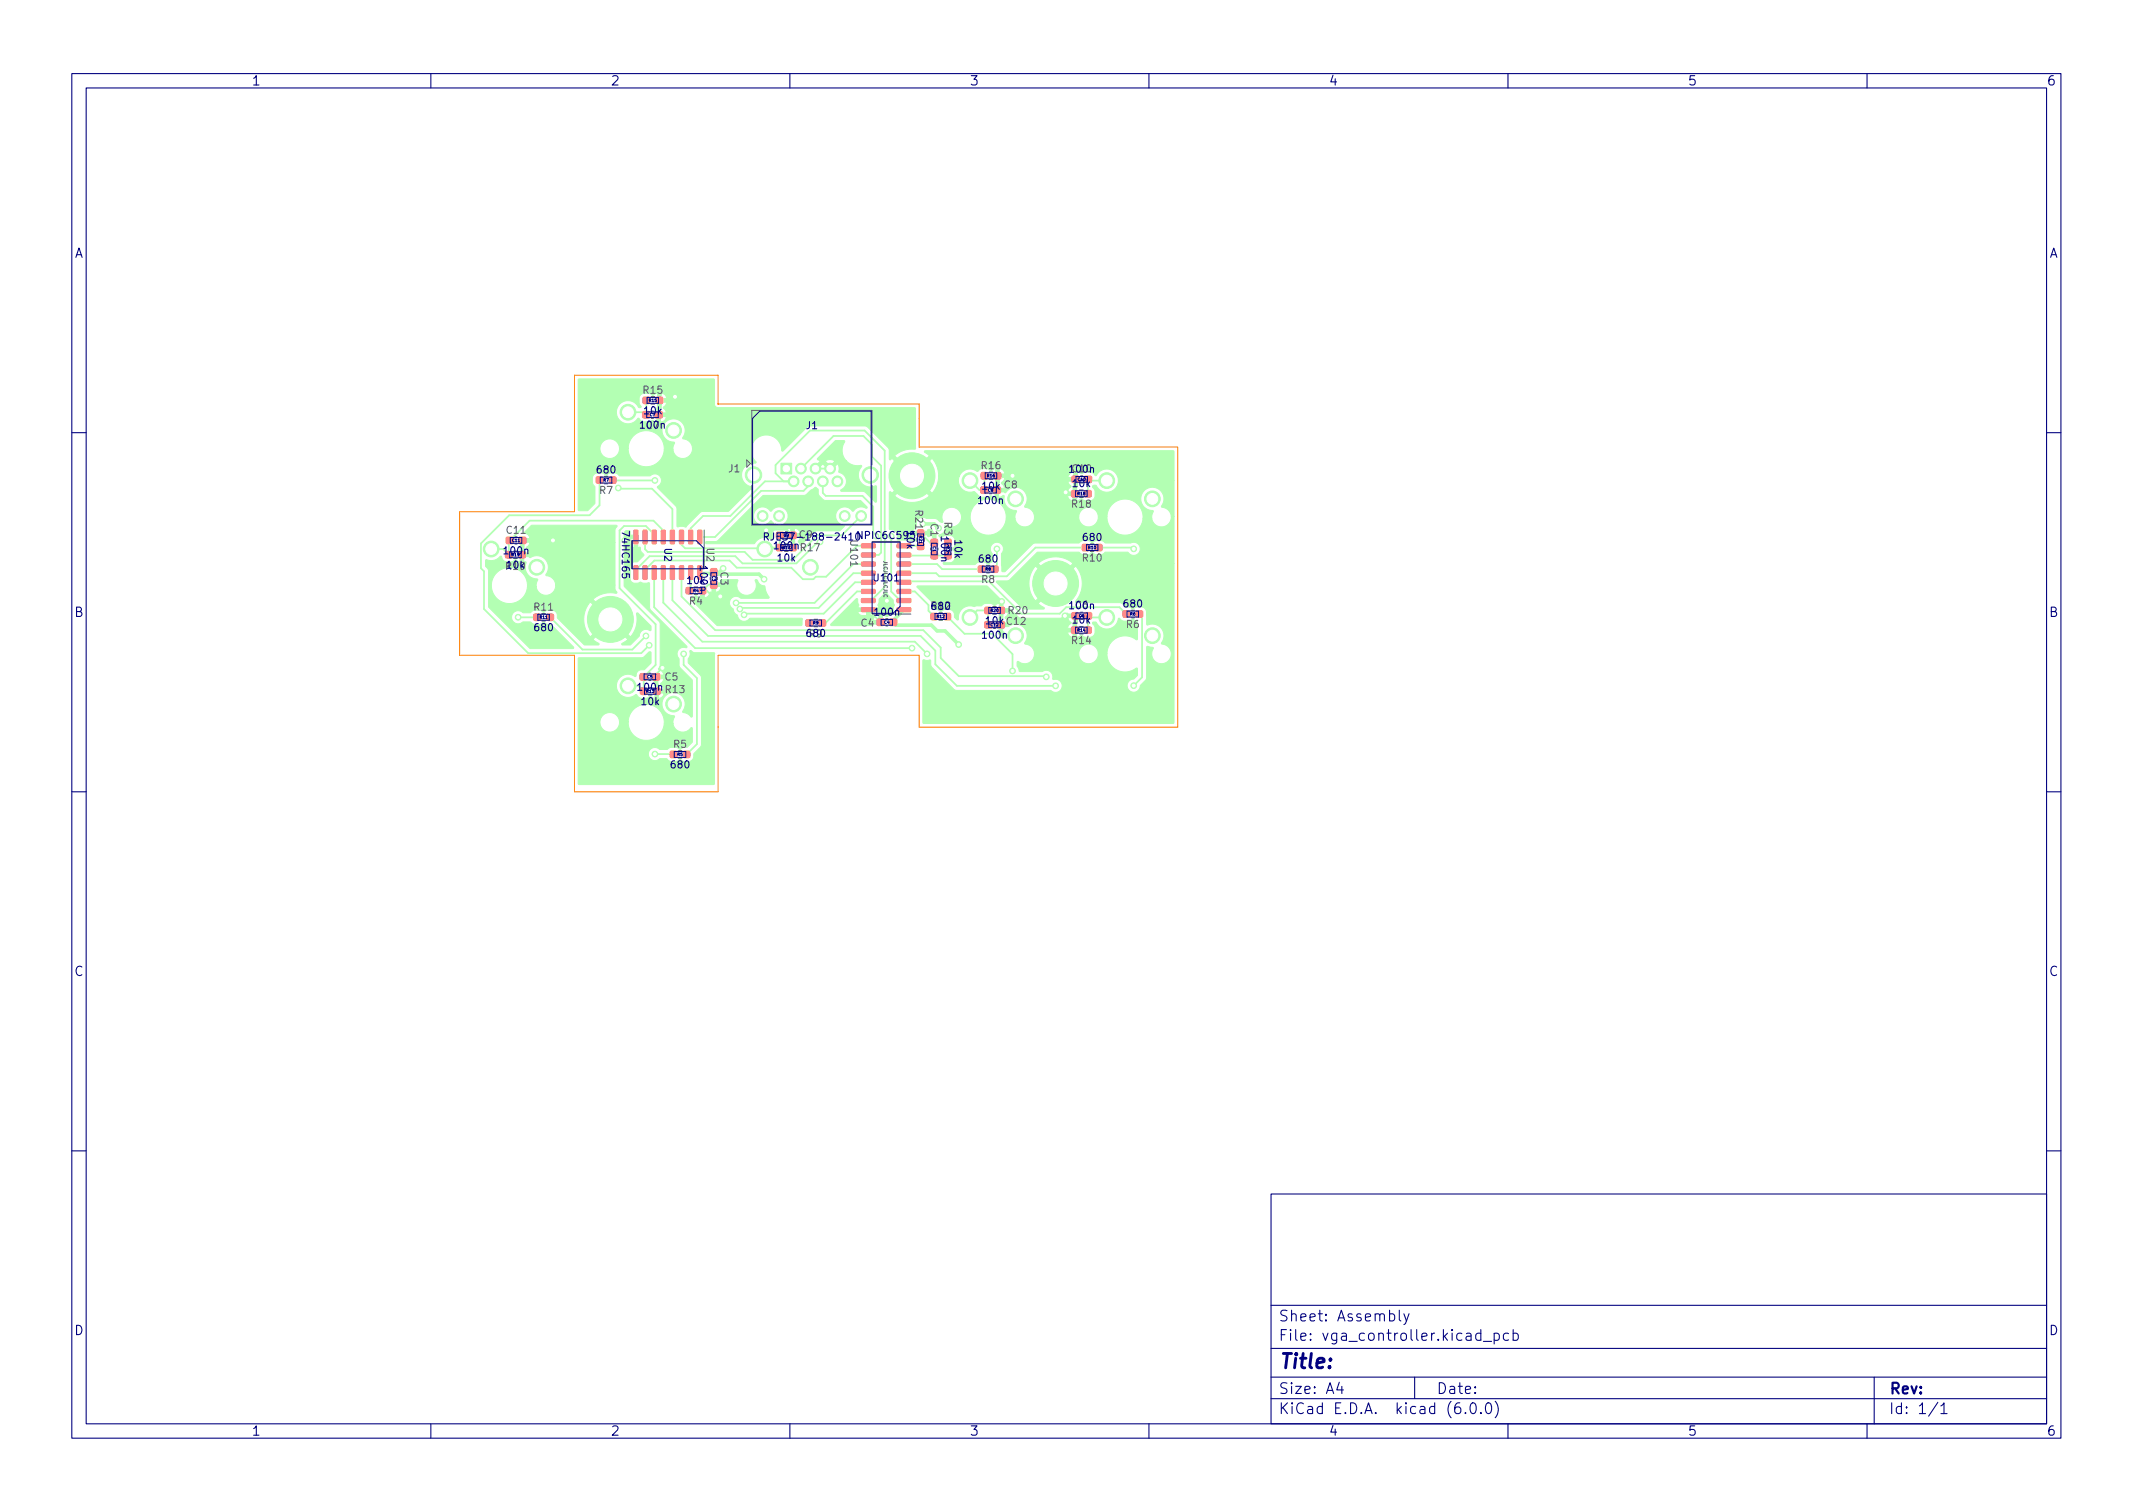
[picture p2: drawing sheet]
<svg xmlns="http://www.w3.org/2000/svg" width="297mm" height="210mm" viewBox="0 0 297 210" stroke-linecap="round" stroke-linejoin="round" font-family="sans-serif">
<g fill="#b3ffb3" stroke="#b3ffb3" stroke-width=".14">
<path d="M124.9 84.6h1.9v.5l-.1 .1h-1.7l-.1-.2z"/>
<path d="M124.9 83.4l1.9-.1v.5l-.1 .1h-1.7l-.1-.1z"/>
<path d="M124.9 82.1h1.9v.5l-.1 .1-1.7-.1-.1-.1z"/>
<path d="M124.9 80.8h1.9v.5l-.1 .1h-1.7l-.1-.2z"/>
<path d="M124.9 79.6l1.9-.1v.5l-.1 .1h-1.7l-.1-.1z"/>
<path d="M124.9 78.3h1.9v.5h-.1h-1.7l-.1-.1z"/>
<path d="M124.9 77h1.9v.5l-.1 .1h-1.7l-.1-.2z"/>
<path d="M124.9 75.7h1.9v.5l-.1 .1h-1.7l-.1-.1z"/>
<path d="M120 75.7h1.8l.1 .5-.1 .1h-1.8v-.1z"/>
<path d="M120 77h1.8l.1 .5-.1 .1h-1.8v-.2z"/>
<path d="M120 78.3h1.8l.1 .5h-.1h-1.8v-.1z"/>
<path d="M120 79.6l1.8-.1 .1 .5-.1 .1h-1.8v-.1z"/>
<path d="M120 80.8h1.8l.1 .5-.1 .1h-1.8v-.2z"/>
<path d="M120 82.1h1.8l.1 .5-.1 .1-1.8-.1v-.1z"/>
<path d="M120 83.4l1.8-.1 .1 .5-.1 .1h-1.8v-.1z"/>
<path d="M120 84.6h1.8l.1 .5-.1 .1h-1.8v-.2z"/>
<path d="M127.8 73.8h.8v.9h-.8z"/>
<path d="M127.8 75.6h.8v.9h-.8z"/>
<path d="M137.2 84.6h.8v.8h-.8z"/>
<path d="M139 84.6h.8v.8h-.8z"/>
<path d="M70.4 76.8h.9v.9h-.9z"/>
<path d="M72.3 76.8h.8v.9h-.8z"/>
<path d="M152.6 75.8h.8v.9h-.8z"/>
<path d="M150.8 75.8h.8v.9h-.8z"/>
<path d="M99 79.2h.8v1h-.8z"/>
<path d="M99 80.9h.8v1h-.8z"/>
<path d="M129.7 76.8h.8v1h-.8z"/>
<path d="M129.7 75.1h.8v1h-.8z"/>
<path d="M151 85.3h1v.9h-1z"/>
<path d="M149.3 85.3h.9v.9h-.9z"/>
<path d="M136.6 67.8h1v.9h-1z"/>
<path d="M138.3 67.8h1v.9h-1z"/>
<path d="M151.1 68.3h.8v.9h-.8z"/>
<path d="M149.3 68.3h.8v.9h-.8z"/>
<path d="M89.6 55.3h.8v.9h-.8z"/>
<path d="M91.4 55.3h.8v.9h-.8z"/>
<path d="M131.5 85.4h.8v.9h-.8z"/>
<path d="M129.7 85.4h.8v.9h-.8z"/>
<path d="M84.9 66.4h.8v.9h-.8z"/>
<path d="M83.1 66.4h.8v.9h-.8z"/>
<path d="M138.1 78.8h.8v.9h-.8z"/>
<path d="M136.3 78.8h.8v.9h-.8z"/>
<path d="M108.8 64.5h1.5v1.5h-1.5z"/>
<path d="M136.7 65.8h.8v.9h-.8z"/>
<path d="M138.5 65.8h.8v.9h-.8z"/>
<path d="M97.4 81.8h.8v.9h-.8z"/>
<path d="M95.6 81.8h.8v.9h-.8z"/>
<path d="M151 66.3h1v.9h-1z"/>
<path d="M149.3 66.3h.9v.9h-.9z"/>
<path d="M97.2 73.8h.4l.1 .1v1.7v.1h-.5z"/>
<path d="M95.9 73.8h.4l.2 .1v1.7l-.1 .1h-.5z"/>
<path d="M94.7 73.8h.4l.1 .1v1.7l-.1 .1h-.5z"/>
<path d="M93.4 73.8h.4l.1 .1v1.7l-.1 .1h-.5z"/>
<path d="M92.1 73.8h.4l.2 .1v1.7l-.1 .1h-.5z"/>
<path d="M90.8 73.8h.4l.2 .1v1.7l-.1 .1h-.5z"/>
<path d="M89.6 73.8h.4l.1 .1v1.7l-.1 .1h-.5z"/>
<path d="M88.3 73.8h.4l.1 .1 .1 1.7-.1 .1h-.5z"/>
<path d="M88.3 78.8l.4-.1 .1 .1 .1 1.7-.1 .2-.5-.1z"/>
<path d="M89.6 78.8l.4-.1 .1 .1v1.7l-.1 .2-.5-.1z"/>
<path d="M90.8 78.8l.4-.1 .2 .1v1.7l-.1 .2-.5-.1z"/>
<path d="M92.1 78.8l.4-.1 .2 .1v1.7l-.1 .2-.5-.1z"/>
<path d="M93.4 78.8l.4-.1 .1 .1v1.7l-.1 .2-.5-.1z"/>
<path d="M94.7 78.8l.4-.1 .1 .1v1.7l-.1 .2-.5-.1z"/>
<path d="M95.9 78.8l.4-.1 .2 .1v1.7l-.1 .2-.5-.1z"/>
<path d="M114.1 86.3h.8v.9h-.8z"/>
<path d="M112.3 86.3h.8v.9h-.8z"/>
<path d="M70.5 74.8h1v.9h-1z"/>
<path d="M72.3 74.8h.9v.9h-.9z"/>
<path d="M74.4 85.5h.8v.9h-.8z"/>
<path d="M76.2 85.5h.8v.9h-.8z"/>
<path d="M89.5 57.3h1v.9h-1z"/>
<path d="M91.3 57.3h.9v.9h-.9z"/>
<path d="M123.9 86.2h.9v.9h-.9z"/>
<path d="M122.2 86.2h.9v.9h-.9z"/>
<path d="M151.1 87.3h.8v.9h-.8z"/>
<path d="M149.3 87.3h.8v.9h-.8z"/>
<path d="M89.2 93.8h.9v.9h-.9z"/>
<path d="M90.9 93.8h.9v.9h-.9z"/>
<path d="M158.2 85.1h.9v.8h-.9z"/>
<path d="M156.4 85.1h.9v.8h-.9z"/>
<path d="M93.4 104.6h.8v.9h-.8z"/>
<path d="M95.2 104.6h.8v.9h-.8z"/>
<path d="M87.1 73.9h.6l.1 .6 1 .1v1.6h-.5v-1.2h-.5v.9l.2 .2 .3 .1h.8l.2 .6 .4 .4-.9 1-.7 .1-.3 .3v2.2l.2 .3 .3 .1h.5l.4-.2 .4 .2h.8l.1 3.4v.3l5.2 5.1-.1 .2-.3-.1a.94 .94 0 0 0-.9 .6 .94 .94 0 0 0 .2 1.1l.1 1.1 1.7 1.8v1.3h-3.9l-.2-.4-.3-.4 .3-.4 .1-.3h-.8v.7l.1 .1v.7h4.7v3.8h-.2l-.5-.4-.4-.2a.16 .16 0 0 1-.2 0 .16 .16 0 0 1 0-.2 1.61 1.61 0 0 0 0-1.9 1.61 1.61 0 0 0-1.9-.6h-1.5l.1 .7a.75 .75 0 0 0 .7-.7h.7a1.65 1.65 0 0 0-1 1.9 1.65 1.65 0 0 0 1.7 1.3l-.2 1h-1.2v-.3a2.51 2.51 0 0 0-2.6-2.3 2.51 2.51 0 0 0-2.4 2.4h-1.2v-.1a1.36 1.36 0 0 0-2.2-.8 1.36 1.36 0 0 0 .3 2.3 1.36 1.36 0 0 0 1.9-1.4h1.2v.2a2.51 2.51 0 0 0 2.5 2.4 2.51 2.51 0 0 0 2.5-2.4l1.2 .1a1.35 1.35 0 0 0 1.1 1.1h.6l.4-.2 .4-.4 .2 .1v1.9l-.7 .7-.5 .1-.5 .3-.6-.3h-.7l-.5 .3h-1l-.4-.3a.92 .92 0 0 0-1.2 1.2 .92 .92 0 0 0 1.6 .3h1l.3 .4h.3h.7l.5-.3 .5 .3h.8l.5-.2 .1-.4v-.5l.9-.9 .2-.2v-9.5l-.1-.3-1.7-1.7-.1-.6 .3-.5-.1-.5a.19 .19 0 0 1 .2-.1 .19 .19 0 0 1 .2 .1l.3 .2h2.7l.1 .1-.1 18.2h-18.9v-17.5l.1-.1h8.8l.3-.1 .7-.7h.2l.1 1.5-1 .9-.5 .1a.87 .87 0 0 0-.7 .9l-.3-.1a1.63 1.63 0 0 0-2.3 1.7 1.63 1.63 0 0 0 2.7 .9l.3 .4 .3 .1h.8l.6-.3 .3 .3h.3l-.1-3.1 1.3-.1a.87 .87 0 0 0-.7-.8l.2-.6v-5.9l-5-5.1v-7.4z"/>
<path d="M80.6 52.8h18.9v2.7h-6.7a.73 .73 0 0 0-.7-.7v.7h7.4v.5h-7.4v.7h-.5v-1.9h-.3a.39 .39 0 0 1-.7 0h-1a.74 .74 0 0 0-.6 .7v.6l.3 .5-.1 .1-.2 .1a1.67 1.67 0 0 0-1.7-1 1.67 1.67 0 0 0-1.4 1.3 1.65 1.65 0 0 0 1 1.8 1.65 1.65 0 0 0 2-.7l.3 .4 .3 .1h1l.4-.2 .6 .2v-1.9l.1-.1h.5l-.1 .1v.7h.8l-.1-.3-.3-.4 .3-.4 .1-.4h6.7l.1 .5 .3 .3h27.5l.1 .1v1.1h-35.5v.7a.73 .73 0 0 0 .8-.7h34.7v4.4l-.1 .2a3.6 3.6 0 0 0-2.8 .9l2.4 2.4 2.4-2.4-.7-.5v-.2h.1h34.7v4.1h-7.8v-.2a1.65 1.65 0 0 0-1.4-1.4 1.65 1.65 0 0 0-1.7 .9l-.3-.3-.4-.1h-.9l-.4 .2-.6-.2v.7h-.5v-.7l-.5 .2h-9.1a.74 .74 0 0 0-.7-.7v.7h9.8l-.3 .5h1.3h-10.8l-.1 .7h-.4v-1.9h-.3a.39 .39 0 0 1-.7 0h-1l-.5 .3h-.2a1.62 1.62 0 0 0-2.4 .7h-2.9l-.2-1.2-.3-.7-.4-.6-2.4 2.4 2.4 2.5 .4-.6 .3-.7 .2-1.1h2.9a1.67 1.67 0 0 0 .3 1.8 1.67 1.67 0 0 0 1.8 .4l.6 .5h-6.9l-2.4-2.4-2.4 2.4a3.7 3.7 0 0 0 4.8 0h6.9l.3 .2h.8l.6-.2 .5 .2 .1-1.9 .1-.1h.4v.1v.7h.8l-.1-.3-.4-.4 .4-.4 .1-.4h10.1v1.2h-.5v-.7h-.8l.1 .3 .4 .4-.4 .4-.1 .4h.7l.1-.7 .5-.1-.1 .1v1.9h-.5v-.7h-.7a.74 .74 0 0 0 .7 .7h.9a.37 .37 0 0 1 .3-.3 .37 .37 0 0 1 .3 .3h1l.4-.2 .2-.4v-.6l-.3-.6a.2 .2 0 0 1-.1-.2 .2 .2 0 0 1 .2-.1h.3a1.62 1.62 0 0 0 1.9 .9 1.62 1.62 0 0 0 1.2-1.6h7.8v5h-.4a1.37 1.37 0 0 0-1.1-1.2 .16 .16 0 0 1-.2-.1 .16 .16 0 0 1 0-.2 1.62 1.62 0 0 0-.7-2.4 1.62 1.62 0 0 0-2.2 1.2 1.62 1.62 0 0 0 1.6 1.9l.1 .1-.2 .4v.6h-1.2a2.51 2.51 0 0 0-2.4-2.7 2.51 2.51 0 0 0-2.6 2.4h-1.3a1.37 1.37 0 0 0-1.1-1.2h-.6l-.4 .2-.4 .5-.2 .5h-6.1a1.37 1.37 0 0 0-1.2-1.2 .16 .16 0 0 1-.2-.1 .16 .16 0 0 1 0-.2 1.62 1.62 0 0 0-.4-2.3 1.62 1.62 0 0 0-2.3 .5l-.2-.1h-.7v.7l.5-.1a.14 .14 0 0 1 .2-.1 .14 .14 0 0 1 0 .2 1.73 1.73 0 0 0 1.8 1.9l-.3 1.1h-1.2v-.4a2.51 2.51 0 0 0-3.8-1.9 2.51 2.51 0 0 0 0 4.3 2.51 2.51 0 0 0 3.8-2h1.3a1.36 1.36 0 0 0 1.1 1.1h.6l.5-.3 .4-.6 .1-.5h6.1a1.37 1.37 0 0 0 .9 1.4l.6 .1 .7-.3 .4-.5 .1-.7h1.3a2.51 2.51 0 0 0 2.4 2.6 2.51 2.51 0 0 0 2.6-2.3h1.2a1.36 1.36 0 0 0 1.1 1.1h.6l.4-.2 .5-.5 .1-.7h.4v6.6h-14.1a3.7 3.7 0 0 0-4.8 0l2.4 2.4 2.4-2.4h14.1l-.1 22.2h-34.8l-.1-.1v-8.6a.32 .32 0 0 1 .5 0l.6-.1v.7l.1 .3 3.1 3.1 .3 .1h13.2l.6 .3a.94 .94 0 0 0 1-1.1 .94 .94 0 0 0-1.3-.7 .96 .96 0 0 0-.3-1.1 .96 .96 0 0 0-1.1 0h-3.3l-.3-.8 .1-.6 .9 .3h.5l.4-.2a1.36 1.36 0 0 0 .5-1.5 1.36 1.36 0 0 0-1.2-1l-.1-.1a1.64 1.64 0 0 0-.1-2.2 1.64 1.64 0 0 0-2.2-.1h-.8v.7h.2l.1 .1-.1 .6-.1 .1-.7-.7 .1-.1 .1-4-.4 .1a.37 .37 0 0 1-.3 .2 .37 .37 0 0 1-.3-.2l-1-.1-.6 .4h-.9a1.69 1.69 0 0 0-2.2 1.9h-.2l-.4-.3v-.5l-.3-.5-.4-.1h-.9a.37 .37 0 0 1-.3 .3 .37 .37 0 0 1-.3-.3l-.7-.1-.1-.6-.1-.3-2.1-2.1v-.2h9.7l2.3 2.2v.9h.9l1.2 1.2 .3 .2h5.6l.3-.1 .6-.6 .1 .1h1.2l.1 .1v1.1h-.5v-.7h-.8l.1 .3 .4 .4h-8.8l-.1-.4-.3-.3 .3-.4 .1-.3h-.7l-.1 1.4h9.6l-.4 .5-.1 .3h.7l.1-.7 .5-.1-.1 .1v1.9h-.5v-.7h-.7a.73 .73 0 0 0 .7 .7h.8a.39 .39 0 0 1 .7 0h1l.4-.2 .2-.4v-.6l-.3-.6a.17 .17 0 0 1-.1-.1 .17 .17 0 0 1 .2-.2h.3a1.65 1.65 0 0 0 1.8 1 1.65 1.65 0 0 0 1.4-1.5h.1l.5 .4 1-.1a.3 .3 0 0 1 .5-.1l.5 .3-.1 2.5a2.57 2.57 0 0 0-2.6-.3 2.57 2.57 0 0 0-1.5 2.2h-1.3a1.36 1.36 0 0 0-1.1-1.3h-.6l-.4 .2-.5 .7a1.36 1.36 0 0 0 1.4 1.8l.5-.1 .3-.3 .4-.5v-.5h1.3a2.57 2.57 0 0 0 1.4 2.3 2.57 2.57 0 0 0 2.7-.3l.1 1-.5 .5-.1 .1a.92 .92 0 0 0-.8 1 .92 .92 0 0 0 1 .8 .92 .92 0 0 0 .8-1l.7-.7 .2-.3v-4.3a.36 .36 0 0 1 .5 0h.3a.17 .17 0 0 1 .1 .2 .17 .17 0 0 1-.1 .2 1.36 1.36 0 0 0 1.4 1.9l.6-.2a1.36 1.36 0 0 0 .6-1.4 1.36 1.36 0 0 0-1.1-1.1h-.2l-.1-.1a1.65 1.65 0 0 0 0-2.1 1.65 1.65 0 0 0-2-.5v-1.9l-.2-.3-.4-.3-1 .1a.37 .37 0 0 1-.4 .2 .37 .37 0 0 1-.3-.2l-.6-.1-.5-.5-.3-.1h-6.1l-.1-.1a3.7 3.7 0 0 0 0-5l-2.4 2.4h-.8l-2.4-2.4a3.6 3.6 0 0 0 0 4.9l2.4-2.5h.8l-2.8 2.8 .8 .6v.2h-2.9l-3.7-3.7-.1-.1 1.6-.1 .3-.1 3.8-3.9h5.8l.6 .3 1-.1a.3 .3 0 0 1 .5 0l.3 .1h.7l.7-.3h3l.1 .1a.92 .92 0 0 0 1.3 .2 .92 .92 0 0 0 .3-1.3 .92 .92 0 0 0-1.3-.3h-3.4l-.7-.3h-.7l-.3 .1a.34 .34 0 0 1-.6-.1h-.9l-.6 .3-6.2 .1-4.1 3.9h-.3l-.1-.1v-2.4a.93 .93 0 0 0 0-1.3 .93 .93 0 0 0-1.4 0 .93 .93 0 0 0 .1 1.3v1.1l-.6 .4-.5-.3h-.7l-.7 .3h-4.2a.15 .15 0 0 1-.1-.1 .15 .15 0 0 1 .1-.2h.9l.3-.1 .2-.3 .1-.9-.3-.6 .3-.5v-.8l-.3-.4-.3-.1h-.8l-.5 .3-.4-.4a1.21 1.21 0 0 0 .9-.8v-.6l.9 .3 .7-.2a1.36 1.36 0 0 0 .7-1.4 1.36 1.36 0 0 0-1.1-1.1l-.8 .1-.6 .4-.2 .6 .1 .7a.16 .16 0 0 1 0 .2 .16 .16 0 0 1-.2 0l-.8-.5h-1.3l-.4-.2a.91 .91 0 0 0-1 1.2l-.3 .5-.1 .3h2v-.3h.6l.2 .4 .4 .3-.1 1.4h-.4l-.1-1.3-.4 .2a.15 .15 0 0 1-.2 0 .15 .15 0 0 1 0-.2h-2l.1 .3a.33 .33 0 0 1 .1 .5l-.6-.1h-1.8l-.1-.1 .1-.2a.91 .91 0 0 0-1-1.2l-.2-.1v-5l.2-.1 .2 .2 2.4-2.5-2.4-2.4-.2 .2h-.1l-.1-1.3-.1-.3-2.9-3-.5-.1h-7.7l-.3 .2-3.2 3.3h-.2l-.1-.1a2.13 2.13 0 0 0-2.2-2.1 2.12 2.12 0 0 0-2 1.8h-8.2a1.36 1.36 0 0 0-1.1-1.3 .16 .16 0 0 1-.2 0 .16 .16 0 0 1 0-.2 1.62 1.62 0 0 0-.7-2.4 1.62 1.62 0 0 0-2.2 1.2 1.62 1.62 0 0 0 1.7 1.9v.1l-.1 .4-.1 .5h-1.2a2.51 2.51 0 0 0-2.4-2.6 2.51 2.51 0 0 0-2.6 2.4h-1.2a1.36 1.36 0 0 0-1.2-1.3h-.3a1.36 1.36 0 0 0-1.3 1.3 1.36 1.36 0 0 0 1.2 1.4h.3a1.37 1.37 0 0 0 1.3-1.4h1.2v.2a2.51 2.51 0 0 0 2.5 2.4 2.51 2.51 0 0 0 2.5-2.4h1.2v.2a1.37 1.37 0 0 0 1.1 1h.4a1.37 1.37 0 0 0 1.2-1.4h8.2v.2a2.11 2.11 0 0 0 .7 1.7l-.1 .2a1.7 1.7 0 0 0-1.9 1.4 1.7 1.7 0 0 0 1.4 1.9v.2l-3.2 3.2-3.8 .1-2.2 2.1-.4-.1h-.8l-.1-2.7-2.6-2.7v-.1l.1-.1a.91 .91 0 0 0 .3-1.3 .91 .91 0 0 0-1.3-.3l-.2 .2h-4.2l-.4-.4h-.3h-.7l-.5 .3-.5-.3h-1l-.2 .2-.2 .5v.6l.4 .6v2.3l-1 1h-1.4z"/>
<path d="M67.7 78l.1-.1a1.65 1.65 0 0 0 1.9-.5l.1 .1a.79 .79 0 0 0 .8 .7h.7l.3-.1a.33 .33 0 0 1 .5 .1h.3l.1-3.1 1.3-.1a.87 .87 0 0 0-.7-.8v-.1l1-1h11.7a.18 .18 0 0 1 .1 .2 .18 .18 0 0 1-.1 .2l-.2 .3v1.7h-12.6v1.5h.7l-.1-.3-.3-.4 .3-.4 .2-.4h11.8v6l-8.2-.1a1.36 1.36 0 0 0-1.1-1.2h-.1a.16 .16 0 0 1-.2-.1 .16 .16 0 0 1 .1-.2 1.65 1.65 0 0 0-.2-2.1 1.65 1.65 0 0 0-2.1-.2l-.1-.1h-.8v.7h.3l.1 .1a1.69 1.69 0 0 0 1.6 2.4l-.2 1h-1.2v-.3a2.51 2.51 0 0 0-3.9-2 2.51 2.51 0 0 0 0 4.3 2.51 2.51 0 0 0 3.9-2h1.2a1.37 1.37 0 0 0 1.1 1.2h.4a1.36 1.36 0 0 0 1.2-1.4h8.2v.5l.2 .3a.19 .19 0 0 1 .1 .1 .19 .19 0 0 1-.1 .2 3.6 3.6 0 0 0-3.2 .9l2.8 2.7h-.8l-2.4-2.4a3.6 3.6 0 0 0 0 4.9l2.4-2.5h.8l2.4 2.5a3.7 3.7 0 0 0 .8-3.2l.1-.2 .1 .1 1.8 1.8 .1 .6h-.3a.95 .95 0 0 0-1.4 .8l-1.2 1.2h-1.2v-.2l.8-.6-2.4-2.4-2.4 2.4 .8 .6v.2h-2l-3.8-3.7-.1-.7-.3-.4h-1l-.5 .3-.5-.3h-.7h-.3l-.4 .3h-1l-.6-.3-.5 .2a.91 .91 0 0 0-.3 1.3 .91 .91 0 0 0 1.4 .1h1.1l.3 .3h.3h.9a.36 .36 0 0 1 .3-.3 .36 .36 0 0 1 .3 .3l.7 .1 3.2 3.1-.1 .2h-6l-5.7-5.7-.1-5.1v-.3l-.4-.4z"/>
<path d="M115.7 86.9l3.6-3.6 .1 .1v.5l.2 .4-.1 .3h2.9l-.2-.4 .2-.3v-.5l.9-.9h.2l.9 1 .2 .8-.2 .3v.6l-3.2-.1v.6h-.5v-.5h-1.2l.1 .3 .4 .2h1.8v.2l-.2 .5h.8v-.7l-.2-.2 .2-.3h2v.1l-.3 .3-.6 .3-.6-.2-.1 1.2h-1.2l-.1 .2h-5.7l-.1-.1z"/>
<path d="M96.2 83.3l.4-.1a.38 .38 0 0 1 .3-.3 .38 .38 0 0 1 .4 .3h.3v-1.1l.4-.1 .1 .1v1.1a.78 .78 0 0 0 .8-.7l.2-.1 .1-1.2h1.2v-.4l.1-.1 2.3 .1-.2 1-2.9-.1v.8a.73 .73 0 0 0 .7-.7h2.2a1.39 1.39 0 0 0 1.1 1.1h.4a1.36 1.36 0 0 0 1.2-1.2l-.1-.8a.18 .18 0 0 1 .1-.2 .18 .18 0 0 1 .2 .2 1.06 1.06 0 0 0 1 .7l.2 .7 .4 .9v.1h-3.9l-.5-.2a.91 .91 0 0 0-1.1 .5 .91 .91 0 0 0 .4 1.1l.3 .6 .4 .4 .2 .4 .4 .4h.6l.6-.4h7.1l.1 .1v.8l-.1 .1h-11.7l-3.7-3.7z"/>
<path d="M98.3 75.4h1.4l.3-.1 6.2-6.3h5.8l.3-.1 .6-.6 .5-.3a.33 .33 0 0 1 .5 .1l.1 .9 .7 .6 5.1 .1 .9 .9a.13 .13 0 0 1 0 .2 .13 .13 0 0 1-.2 0 1.35 1.35 0 0 0-1.7 .4 1.37 1.37 0 0 0-2.3 0l-.1 .6h-6.6a1.29 1.29 0 0 0-1-1.2 1.29 1.29 0 0 0-1.4 .6 1.37 1.37 0 0 0-2.3 0 1.28 1.28 0 0 0 .5 1.8 1.28 1.28 0 0 0 1.7-.5l.2 .1a1.26 1.26 0 0 0 1.4 .5 1.26 1.26 0 0 0 .9-1.3h6.6l.1 .7a1.61 1.61 0 0 0 1.1 .7l-.7 .7h-3.1l-.3 .1-.3 .3h-1.8a.73 .73 0 0 0-.8-.7v.7h2.6l-1.6 1.6h-.2l-.2-.5 .2-.6h-.8l.1 1.6-.2 .1h-.3v-.1l-.1-2.8-.6 .2-.5-.2h-1l-.3 .4-.1 1.1-.1 .1a1.74 1.74 0 0 0-2.5 .5h-6.6l-.1-.1z"/>
<path d="M113.9 63.8l2.4-2.4 1.2-.1 .1 .2a2.18 2.18 0 0 0 .3 2.7h-1.6a1.22 1.22 0 0 0-1.4 0l.7 .7 .7-.7h1.6l.4 .3 .5 .3 1.2 .1a1.94 1.94 0 0 0-.3 2 1.75 1.75 0 0 0 2.3 .7l.1 .2v2l-.1 .1-1.7-1.5h-3.1l-.1-.1a1.37 1.37 0 0 0 .3-2.2l-.6-.4v-.7l-.2-.4-1 .9-1-.9-.9 .9h-.2l-.2-.2v-.1l1-1-.4-.2z"/>
<circle cx="154.1" cy="86" r="1.1"/>
<circle cx="160.5" cy="88.5" r="1.1"/>
<circle cx="147" cy="81.2" r="3.2"/>
<circle cx="154.1" cy="66.9" r="1.1"/>
<circle cx="160.5" cy="69.5" r="1.1"/>
<circle cx="87.5" cy="95.5" r="1.1"/>
<circle cx="93.8" cy="98" r="1.1"/>
<circle cx="85" cy="86.2" r="3.2"/>
<circle cx="106.5" cy="76.4" r="1.1"/>
<circle cx="112.9" cy="79" r="1.1"/>
<circle cx="135.1" cy="66.9" r="1.1"/>
<circle cx="141.4" cy="69.5" r="1.1"/>
<circle cx="135.1" cy="86" r="1.1"/>
<circle cx="141.4" cy="88.5" r="1.1"/>
<circle cx="127" cy="66.2" r="3.2"/>
<circle cx="87.5" cy="57.4" r="1.1"/>
<circle cx="93.8" cy="59.9" r="1.1"/>
<circle cx="68.4" cy="76.4" r="1.1"/>
<circle cx="74.8" cy="79" r="1.1"/>
<circle cx="110.5" cy="67" r=".75"/>
<circle cx="111.5" cy="65.2" r=".75"/>
<circle cx="112.6" cy="67" r=".75"/>
<circle cx="113.6" cy="65.2" r=".75"/>
<circle cx="114.6" cy="67" r=".75"/>
<circle cx="115.6" cy="65.2" r=".75"/>
<circle cx="116.6" cy="67" r=".75"/>
<circle cx="106.2" cy="71.8" r=".75"/>
<circle cx="108.5" cy="71.8" r=".75"/>
<circle cx="117.6" cy="71.8" r=".75"/>
<circle cx="119.9" cy="71.8" r=".75"/>
<circle cx="104.9" cy="66.1" r="1.15"/>
<circle cx="121.2" cy="66.1" r="1.15"/>
<circle cx="123.5" cy="83.6" r=".4"/>
<circle cx="133.5" cy="89.7" r=".4"/>
<circle cx="112.7" cy="86.7" r=".4"/>
<circle cx="148.4" cy="68.5" r=".4"/>
<circle cx="139.5" cy="83.7" r=".4"/>
<circle cx="106.7" cy="73.8" r=".4"/>
<circle cx="77" cy="75.2" r=".4"/>
<circle cx="148.3" cy="85.7" r=".4"/>
<circle cx="92.3" cy="93" r=".4"/>
<circle cx="141" cy="66.2" r=".4"/>
<circle cx="100.3" cy="83" r=".4"/>
<circle cx="94" cy="55.2" r=".4"/>
<circle cx="106.4" cy="80.6" r=".4"/>
<circle cx="100.7" cy="79.1" r=".4"/>
<circle cx="147" cy="95.5" r=".4"/>
<circle cx="86.1" cy="67.9" r=".4"/>
<circle cx="127" cy="90.2" r=".4"/>
<circle cx="145.7" cy="94.2" r=".4"/>
<circle cx="129.1" cy="91" r=".4"/>
<circle cx="114.2" cy="75.4" r=".4"/>
<circle cx="95.2" cy="91" r=".4"/>
<circle cx="103.6" cy="85.6" r=".4"/>
<circle cx="103" cy="84.8" r=".4"/>
<circle cx="90.4" cy="89.8" r=".4"/>
<circle cx="90" cy="88.5" r=".4"/>
<circle cx="102.5" cy="83.9" r=".4"/>
<circle cx="91.2" cy="105" r=".4"/>
<circle cx="91.2" cy="66.9" r=".4"/>
<circle cx="138.8" cy="76.4" r=".4"/>
<circle cx="157.9" cy="76.4" r=".4"/>
<circle cx="72.2" cy="85.9" r=".4"/>
<circle cx="141" cy="93.4" r=".4"/>
<circle cx="157.9" cy="95.5" r=".4"/>
</g>
<g fill="none" stroke="#b3ffb3" stroke-width=".25">
<path d="M87.5 57.4h2.2M90 55.7v2M94 55.2l-.5 .5h-1.7l-.1 .1v1.9M68.4 76.4h1.7M77 75.2h-4.3v2M83.5 66.8v3.6l-1.4 1.3h-11.2l-3.9 4v3.4l.4 .4v5.3l6.2 6.1h15.7l1.1-1.1M85.3 66.8l5.9 .1M86.1 67.9l.1 .1h4.6l2.8 2.9v3.9M87.5 74.8h1.1M91.1 74.8v-.4l-1.2-1.2h-3l-.6 .7v8l5 5v5.7l-1.7 1.6v2M91.1 79.7v4.8l5.7 5.7h30.2M92.4 74.8v-.9l-1.4-1.4h-17.2l-2.9 2.9v1.8"/>
<path d="M92.4 79.7v4.2l5.4 5.4h29.6l1.7 1.7M93.6 79.7v3.9l5 4.9h29.6l2.1 2.1v1.9l3 3h13.7M94.9 79.7v3.4l4.7 4.6h29l2.4 2.5v1.4l2.5 2.5h12.1l.1 .1M94.9 74.8v1.1l.5 .4h11l.1 .1 .2-.2h1.9v-1.4M96.2 79.7v2.4l-.2 .1M106.7 73.8l.1-.1h2.8l.8 .8v1.7M109.1 67l-1.1-1.1v-1.2l4.8-4.8h7.6l2.8 2.8v19l-1.9 1.9h-.4M110.5 67h-4l-4.8 4.8h-3.8l-1.7 1.8v1.2M111.5 65.2l4.6-4.5h4.1l1.2 1.2v1.7l1.3 1.2v12.1l-.3 .4h-1.5M112.6 67v.7l-.7 .6h-5.9l-6.4 6.5h-2.2M113.6 65.2h2M113.9 75.4l-3 3h-7.5l-1-1h-11.9l-1.9 1.9v.4"/>
<path d="M114.6 67v1.6l.4 .4h5.1l1.5 1.5v3.7M119.9 71.8l-2.7 2.7h-3.4l-3.4 3.4h-5.6l-1.1-1.1h-13.5l-.4-.3v-1.7M120.9 79.8h-2.1l-4.8 4.8h-10.8l-.2 .2M120.9 78.5h-2.1l-5.4 5.4h-10.9M120.9 76h-1.6l-4.3 4.3h-1.4l-.3 .3h-1.5l-1.6-1.6h-7.6l-1-1h-10.5l-1.3 1.3v.4M124.1 74.6v7.8l1.3 1.2h.5M125.9 78.5h4.6l.7 .7h5.5M125.9 76l2.3 .1M125.9 77.3l.1 .1h6M128.2 74.2l1.4 1.4h.5M137.1 66.2v2h-.7l-1.3-1.3M138.8 76.4v2.5l-.3 .3"/>
<path d="M141 66.2h-2.1l-.1 .1v1.9M149.8 66.7v1.9l-.1 .1h-1.1l-.2-.2M151.2 76.2h-7l-4 4h-9.4l-.4-.4h-4.5M151.5 66.7v2M151.7 66.9h2.4M153 76.2h4.7l.2 .2M72.2 85.9l2.6 .1M74.8 85.9v.1M76.6 85.9l4.5 4.5h7l1.9-1.9M87.5 95.5h1.4M92.3 93l-.9 .9v2.2M95.2 91v1.6l1.9 1.8v9.2l-1.5 1.4"/>
<path d="M98.4 82.2l.8 .8h1.1M98.7 81.4h.7M120.9 82.4h-1.5l-4.4 4.3h-.5M120.9 81.1h-1.8l-4.4 4.3h-10.9l-.2 .2M123.5 83.6l-1.2 1.3h-1.4l1.7 1.7M125.9 82.4h1.5l1.9 1.8v.9l.8 .7M125.9 81.1l.1-.2h11.7l4.5 4.5h5.4l.9-.9h7.4l.9 1M131.9 85.8l2.4 2.4h3.9l2.8 2.9v2.3M135.1 86l1-1h1.5v1.9M139.5 83.7l-.1 .1v3.1M148.3 85.7h1.5v1.9l-.1 .1M151.5 85.7v2"/>
<path d="M151.7 86h2.4M158.7 85.5l.3 .4v8.4l-1.1 1.2M91.2 105h2.6"/>
</g>
<path d="M99.1 79.8l-.1 .1h6.7l.7 .7M100.7 79.1l-.7 .7h-2.4M128.5 72.9h1.6M125.9 84.9l-1.5 1.5v.2l.4 .4h4.9l.8 .8h1.1l1.9 1.9" fill="none" stroke="#b3ffb3" stroke-width=".5"/>
<g fill="#fff" stroke="#fff" stroke-width=".14">
<circle cx="123.5" cy="83.6" r=".2"/>
<circle cx="133.5" cy="89.7" r=".2"/>
<circle cx="112.7" cy="86.7" r=".2"/>
<circle cx="148.4" cy="68.5" r=".2"/>
<circle cx="139.5" cy="83.7" r=".2"/>
<circle cx="106.7" cy="73.8" r=".2"/>
<circle cx="77" cy="75.2" r=".2"/>
<circle cx="148.3" cy="85.7" r=".2"/>
<circle cx="92.3" cy="93" r=".2"/>
<circle cx="141" cy="66.2" r=".2"/>
<circle cx="100.3" cy="83" r=".2"/>
<circle cx="94" cy="55.2" r=".2"/>
<circle cx="106.4" cy="80.6" r=".2"/>
<circle cx="100.7" cy="79.1" r=".2"/>
<circle cx="147" cy="95.5" r=".2"/>
<circle cx="86.1" cy="67.9" r=".2"/>
<circle cx="127" cy="90.2" r=".2"/>
<circle cx="145.7" cy="94.2" r=".2"/>
<circle cx="129.1" cy="91" r=".2"/>
<circle cx="95.2" cy="91" r=".2"/>
<circle cx="103.6" cy="85.6" r=".2"/>
<circle cx="103" cy="84.8" r=".2"/>
<circle cx="90.4" cy="89.8" r=".2"/>
<circle cx="90" cy="88.5" r=".2"/>
<circle cx="102.5" cy="83.9" r=".2"/>
<circle cx="91.2" cy="105" r=".2"/>
<circle cx="91.2" cy="66.9" r=".2"/>
<circle cx="138.8" cy="76.4" r=".2"/>
<circle cx="157.9" cy="76.4" r=".2"/>
<circle cx="72.2" cy="85.9" r=".2"/>
<circle cx="141" cy="93.4" r=".2"/>
<circle cx="157.9" cy="95.5" r=".2"/>
<circle cx="156.7" cy="91.1" r="2"/>
<circle cx="151.6" cy="91.1" r=".85"/>
<circle cx="161.7" cy="91.1" r=".85"/>
<circle cx="154.1" cy="86" r=".75"/>
<circle cx="160.5" cy="88.5" r=".75"/>
<circle cx="147" cy="81.2" r="1.6"/>
<circle cx="156.7" cy="72" r="2"/>
<circle cx="151.6" cy="72" r=".85"/>
<circle cx="161.7" cy="72" r=".85"/>
<circle cx="154.1" cy="66.9" r=".75"/>
<circle cx="160.5" cy="69.5" r=".75"/>
<circle cx="84.9" cy="100.6" r=".85"/>
<circle cx="95.1" cy="100.6" r=".85"/>
<circle cx="90" cy="100.6" r="2"/>
<circle cx="87.5" cy="95.5" r=".75"/>
<circle cx="93.8" cy="98" r=".75"/>
<circle cx="85" cy="86.2" r="1.6"/>
<circle cx="114.1" cy="81.5" r=".85"/>
<circle cx="104" cy="81.5" r=".85"/>
<circle cx="109" cy="81.5" r="2"/>
<circle cx="106.5" cy="76.4" r=".75"/>
<circle cx="112.9" cy="79" r=".75"/>
<circle cx="132.5" cy="72" r=".85"/>
<circle cx="137.6" cy="72" r="2"/>
<circle cx="142.7" cy="72" r=".85"/>
<circle cx="135.1" cy="66.9" r=".75"/>
<circle cx="141.4" cy="69.5" r=".75"/>
<circle cx="142.7" cy="91.1" r=".85"/>
<circle cx="132.5" cy="91.1" r=".85"/>
<circle cx="137.6" cy="91.1" r="2"/>
<circle cx="135.1" cy="86" r=".75"/>
<circle cx="141.4" cy="88.5" r=".75"/>
<circle cx="127" cy="66.2" r="1.6"/>
<circle cx="95.1" cy="62.5" r=".85"/>
<circle cx="84.9" cy="62.5" r=".85"/>
<circle cx="90" cy="62.5" r="2"/>
<circle cx="87.5" cy="57.4" r=".75"/>
<circle cx="93.8" cy="59.9" r=".75"/>
<circle cx="70.9" cy="81.5" r="2"/>
<circle cx="76" cy="81.5" r=".85"/>
<circle cx="65.9" cy="81.5" r=".85"/>
<circle cx="68.4" cy="76.4" r=".75"/>
<circle cx="74.8" cy="79" r=".75"/>
<circle cx="106.7" cy="62.7" r="1.62"/>
<circle cx="119.4" cy="62.7" r="1.62"/>
<circle cx="109.5" cy="65.2" r=".44"/>
<circle cx="110.5" cy="67" r=".44"/>
<circle cx="111.5" cy="65.2" r=".44"/>
<circle cx="112.6" cy="67" r=".44"/>
<circle cx="113.6" cy="65.2" r=".44"/>
<circle cx="114.6" cy="67" r=".44"/>
<circle cx="115.6" cy="65.2" r=".44"/>
<circle cx="116.6" cy="67" r=".44"/>
<circle cx="106.2" cy="71.8" r=".44"/>
<circle cx="108.5" cy="71.8" r=".44"/>
<circle cx="117.6" cy="71.8" r=".44"/>
<circle cx="119.9" cy="71.8" r=".44"/>
<circle cx="104.9" cy="66.1" r=".78"/>
<circle cx="121.2" cy="66.1" r=".78"/>
</g>
<g fill="#ff8a8a" stroke="#ff8a8a" stroke-width=".14">
<path d="M124.9 84.6h1.9v.5l-.1 .1h-1.7l-.1-.2z"/>
<path d="M124.9 83.4l1.9-.1v.5l-.1 .1h-1.7l-.1-.1z"/>
<path d="M124.9 82.1h1.9v.5l-.1 .1-1.7-.1-.1-.1z"/>
<path d="M124.9 80.8h1.9v.5l-.1 .1h-1.7l-.1-.2z"/>
<path d="M124.9 79.6l1.9-.1v.5l-.1 .1h-1.7l-.1-.1z"/>
<path d="M124.9 78.3h1.9v.5h-.1h-1.7l-.1-.1z"/>
<path d="M124.9 77h1.9v.5l-.1 .1h-1.7l-.1-.2z"/>
<path d="M124.9 75.7h1.9v.5l-.1 .1h-1.7l-.1-.1z"/>
<path d="M120 75.7h1.8l.1 .5-.1 .1h-1.8v-.1z"/>
<path d="M120 77h1.8l.1 .5-.1 .1h-1.8v-.2z"/>
<path d="M120 78.3h1.8l.1 .5h-.1h-1.8v-.1z"/>
<path d="M120 79.6l1.8-.1 .1 .5-.1 .1h-1.8v-.1z"/>
<path d="M120 80.8h1.8l.1 .5-.1 .1h-1.8v-.2z"/>
<path d="M120 82.1h1.8l.1 .5-.1 .1-1.8-.1v-.1z"/>
<path d="M120 83.4l1.8-.1 .1 .5-.1 .1h-1.8v-.1z"/>
<path d="M120 84.6h1.8l.1 .5-.1 .1h-1.8v-.2z"/>
<path d="M127.8 73.8h.8v.9h-.8z"/>
<path d="M127.8 75.6h.8v.9h-.8z"/>
<path d="M137.2 84.6h.8v.8h-.8z"/>
<path d="M139 84.6h.8v.8h-.8z"/>
<path d="M70.4 76.8h.9v.9h-.9z"/>
<path d="M72.3 76.8h.8v.9h-.8z"/>
<path d="M152.6 75.8h.8v.9h-.8z"/>
<path d="M150.8 75.8h.8v.9h-.8z"/>
<path d="M99 79.2h.8v1h-.8z"/>
<path d="M99 80.9h.8v1h-.8z"/>
<path d="M129.7 76.8h.8v1h-.8z"/>
<path d="M129.7 75.1h.8v1h-.8z"/>
<path d="M151 85.3h1v.9h-1z"/>
<path d="M149.3 85.3h.9v.9h-.9z"/>
<path d="M136.6 67.8h1v.9h-1z"/>
<path d="M138.3 67.8h1v.9h-1z"/>
<path d="M151.1 68.3h.8v.9h-.8z"/>
<path d="M149.3 68.3h.8v.9h-.8z"/>
<path d="M89.6 55.3h.8v.9h-.8z"/>
<path d="M91.4 55.3h.8v.9h-.8z"/>
<path d="M131.5 85.4h.8v.9h-.8z"/>
<path d="M129.7 85.4h.8v.9h-.8z"/>
<path d="M84.9 66.4h.8v.9h-.8z"/>
<path d="M83.1 66.4h.8v.9h-.8z"/>
<path d="M138.1 78.8h.8v.9h-.8z"/>
<path d="M136.3 78.8h.8v.9h-.8z"/>
<path d="M136.7 65.8h.8v.9h-.8z"/>
<path d="M138.5 65.8h.8v.9h-.8z"/>
<path d="M97.4 81.8h.8v.9h-.8z"/>
<path d="M95.6 81.8h.8v.9h-.8z"/>
<path d="M151 66.3h1v.9h-1z"/>
<path d="M149.3 66.3h.9v.9h-.9z"/>
<path d="M97.2 73.8h.4l.1 .1v1.7v.1h-.5z"/>
<path d="M95.9 73.8h.4l.2 .1v1.7l-.1 .1h-.5z"/>
<path d="M94.7 73.8h.4l.1 .1v1.7l-.1 .1h-.5z"/>
<path d="M93.4 73.8h.4l.1 .1v1.7l-.1 .1h-.5z"/>
<path d="M92.1 73.8h.4l.2 .1v1.7l-.1 .1h-.5z"/>
<path d="M90.8 73.8h.4l.2 .1v1.7l-.1 .1h-.5z"/>
<path d="M89.6 73.8h.4l.1 .1v1.7l-.1 .1h-.5z"/>
<path d="M88.3 73.8h.4l.1 .1 .1 1.7-.1 .1h-.5z"/>
<path d="M88.3 78.8l.4-.1 .1 .1 .1 1.7-.1 .2-.5-.1z"/>
<path d="M89.6 78.8l.4-.1 .1 .1v1.7l-.1 .2-.5-.1z"/>
<path d="M90.8 78.8l.4-.1 .2 .1v1.7l-.1 .2-.5-.1z"/>
<path d="M92.1 78.8l.4-.1 .2 .1v1.7l-.1 .2-.5-.1z"/>
<path d="M93.4 78.8l.4-.1 .1 .1v1.7l-.1 .2-.5-.1z"/>
<path d="M94.7 78.8l.4-.1 .1 .1v1.7l-.1 .2-.5-.1z"/>
<path d="M95.9 78.8l.4-.1 .2 .1v1.7l-.1 .2-.5-.1z"/>
<path d="M114.1 86.3h.8v.9h-.8z"/>
<path d="M112.3 86.3h.8v.9h-.8z"/>
<path d="M70.5 74.8h1v.9h-1z"/>
<path d="M72.3 74.8h.9v.9h-.9z"/>
<path d="M74.4 85.5h.8v.9h-.8z"/>
<path d="M76.2 85.5h.8v.9h-.8z"/>
<path d="M89.5 57.3h1v.9h-1z"/>
<path d="M91.3 57.3h.9v.9h-.9z"/>
<path d="M123.9 86.2h.9v.9h-.9z"/>
<path d="M122.2 86.2h.9v.9h-.9z"/>
<path d="M151.1 87.3h.8v.9h-.8z"/>
<path d="M149.3 87.3h.8v.9h-.8z"/>
<path d="M89.2 93.8h.9v.9h-.9z"/>
<path d="M90.9 93.8h.9v.9h-.9z"/>
<path d="M158.2 85.1h.9v.8h-.9z"/>
<path d="M156.4 85.1h.9v.8h-.9z"/>
<path d="M93.4 104.6h.8v.9h-.8z"/>
<path d="M95.2 104.6h.8v.9h-.8z"/>
</g>
<path d="M98.1 73.8v5.4M104 64l.5 .5-.5 .5zM104.7 64.7v-7.6h16.7v7.6M104.7 67.5v5.6h16.7v-5.6M128.7 74.9v.5M129.6 76.3v.3M90.4 93.7h.2M113.3 86.2h.6M121.5 85.5h5.4M123.4 87.2h.2M130.7 86.4h.6M138.2 84.5h.6" fill="none" stroke="#626262" stroke-width=".14"/>
<path d="M80 52.2h20v4h28v6h36v39h-36v-10h-28v19h-20v-19h-16v-20h16z" fill="none" stroke="#ff8000" stroke-width=".14"/>
<circle cx="100" cy="56.2" r=".05" fill="#ff8000" stroke="#ff8000" stroke-width=".14"/>
<g fill="none" stroke="#000080" stroke-width=".15">
<path d="M10 10.2h277v190.1h-277zM12 12.2h273v186.1h-273zM60 10.2v2M110 10.2v2M160 10.2v2M210 10.2v2M260 10.2v2M10 60.2h2M106.4 74.7h.5l.1-.2v-.2l-.6-.1v1M106.7 74.7l.3 .5M107.7 74.2v.7a.32 .32 0 0 1-.4 .3M119.3 74.2h.1a.53 .53 0 0 1 .3 .5 .53 .53 0 0 1-.3 .5 .66 .66 0 0 1-.1-1z"/>
<path d="M285 60.2h2M10 110.2h2M285 110.2h2M10 160.2h2M177 166.3h108v32h-108zM285 160.2h2M60 198.3v2M110 198.3v2M160 198.3v2M177 194.8h108M177 191.8h108M177 187.8h108"/>
<path d="M177 181.8h108M186.5 192.5l-.4 1h1M186.9 193v1M194.9 182.4v1.3l.2 .2M195.5 182.9l.4 1M196.2 182.9l-.5 1.4-.2 .1M197 191.8v3M204.1 196.7v.1h-.1l.1-.1v.1M204.9 195.4a.36 .36 0 0 1 .6 .2 .77 .77 0 0 1-.4 1.2 1 1 0 0 1-.2-1.4zM206.2 196.7l.1 .1h-.1h-.1l.1-.1v.1M206.6 186.8h1.1M207 195.5a.36 .36 0 0 1 .4-.2 .36 .36 0 0 1 .2 .3 .77 .77 0 0 1-.4 1.2 .91 .91 0 0 1-.2-1.3z"/>
<path d="M208.1 185.7l.4-.1 .3 .3v.4l-.2 .3h-.1h-.4M208.1 185.6v1.5M208.2 195.1a1.72 1.72 0 0 1 0 2.3M210 198.3v2M210.1 185.7l-.5-.1-.2 .3v.4l.1 .3h.1h.5M210.7 185.7l.4-.1 .3 .3v.4l-.1 .3h-.2h-.4M210.7 185.1v1.5M260 198.3v2M261 191.8v6.5M269.9 195.3l-1.3 1.9M270.3 195.8l.4-.5v1.5M270.3 196.8h.8"/>
</g>
<g fill="none" stroke="#000080" stroke-width=".14">
<path d="M90.1 55.3h1.6v.9h-1.6zM105.8 57.2h15.5v15.8h-16.5v-14.8zM71.1 74.8h1.6v.8h-1.6zM83.6 66.4h1.6v.9h-1.6zM88.1 75.3h8.9l1 1v2.9h-9.9zM99 79.7h.8v1.6h-.8zM127.8 74.3h.8v1.6h-.8zM129.7 75.6h.8v1.6h-.8zM136.8 78.8h1.6v.9h-1.6zM137.2 66.7v-.9h1.6v.9M149.8 68.3h1.6v.9h-1.6zM151.3 75.8h1.6v.9h-1.6z"/>
<path d="M74.9 85.5h1.6v.9h-1.6zM89.7 93.8h1.6v.8h-1.6zM96.1 81.8h1.6v.9h-1.6zM112.8 86.3h1.6v.9h-1.6zM122.7 86.2h1.6v.8h-1.6zM125.4 84.4v-8.9h-3.9v9.9h2.9M130.2 85.4h1.6v.9h-1.6zM137.7 84.6h1.6v.8h-1.6zM149.8 87.3h1.6v.9h-1.6zM157 85.1h1.6v.8h-1.6zM93.9 104.6h1.6v.9h-1.6z"/>
</g>
<text font-size="2.8" fill="#000080" x="178" y="190.6">Title:</text>
<g font-size="2.1" fill="#000080">
<text x="178" y="184">Sheet: Assembly</text>
<text x="178" y="186.7">File: vga_controller.kicad_pcb</text>
<text x="178" y="196.9">KiCad E.D.A. kicad (6.0.0)</text>
<text x="178" y="194.1">Size: A4</text>
<text x="200" y="194.1">Date:</text>
<text x="263" y="194.1">Rev:</text>
<text x="263" y="196.9">Id: 1/1</text>
</g>
<g font-size="1.8" fill="#000080">
<text x="35" y="11.9">1</text>
<text x="85" y="11.9">2</text>
<text x="135" y="11.9">3</text>
<text x="185" y="11.9">4</text>
<text x="235" y="11.9">5</text>
<text x="285" y="11.9">6</text>
<text x="10.3" y="35.9">A</text>
<text x="285.3" y="35.9">A</text>
<text x="10.3" y="85.9">B</text>
<text x="285.3" y="85.9">B</text>
<text x="10.3" y="135.9">C</text>
<text x="285.3" y="135.9">C</text>
<text x="10.3" y="185.9">D</text>
<text x="285.3" y="185.9">D</text>
<text x="35" y="199.9">1</text>
<text x="85" y="199.9">2</text>
<text x="135" y="199.9">3</text>
<text x="185" y="199.9">4</text>
<text x="235" y="199.9">5</text>
<text x="285" y="199.9">6</text>
</g>
<g font-size="1.4" fill="#000080">
<text x="89.3" y="59.7">100n</text>
<text x="89.8" y="57.7">10k</text>
<text x="90" y="59.7">C7</text>
<text x="112.3" y="59.7">J1</text>
<text x="83.2" y="65.9">680</text>
<text x="149.4" y="65.7">C10</text>
<text x="136.4" y="70.2">100n</text>
<text x="136.8" y="68.2">10k C8</text>
<text x="149.4" y="67.8">10k</text>
<text x="70.3" y="77.2">100n</text>
<text x="86.6" y="74.3" transform="rotate(90 86.6 74.3)">74HC165</text>
<text x="92.5" y="76.4" transform="rotate(90 92.5 76.4)">U2</text>
<text x="107.8" y="75.2">RJE37-188-2410</text>
<text x="107.9" y="76.5">100n R17</text>
<text x="111.3" y="74.9">C9</text>
<text x="118.4" y="75.4" transform="rotate(90 118.4 75.4)">U101</text>
<text x="119.7" y="75">NPIC6C595</text>
<text x="126.3" y="74" transform="rotate(90 126.3 74)">10k</text>
<text x="131" y="74.9" transform="rotate(90 131 74.9)">100n</text>
<text x="132.9" y="75.3" transform="rotate(90 132.9 75.3)">10k</text>
<text x="150.9" y="75.3">680</text>
<text x="70.6" y="79.2">10k</text>
<text x="95.8" y="81.3">10k</text>
<text x="97.5" y="79" transform="rotate(90 97.5 79)">100n</text>
<text x="108.3" y="78.2">10k</text>
<text x="121.8" y="80.9">U101</text>
<text x="136.4" y="78.3">680</text>
<text x="74.5" y="87.9">680</text>
<text x="112.7" y="88.7">R9</text>
<text x="121.9" y="85.7">100n</text>
<text x="129.8" y="84.9">680</text>
<text x="136.9" y="88.9">100n</text>
<text x="137.3" y="86.9">10k C12</text>
<text x="149.1" y="84.8">100n</text>
<text x="149.4" y="86.8">10k</text>
<text x="149.7" y="84.7">C6</text>
<text x="156.6" y="84.6">680</text>
<text x="88.9" y="96.2">100n R13</text>
<text x="89.4" y="98.2">10k</text>
<text x="93.5" y="107">680</text>
</g>
<g font-size="1.4" fill="#626262">
<text x="89.6" y="54.8">R15</text>
<text x="101.5" y="65.7">J1</text>
<text x="136.7" y="65.3">R16</text>
<text x="83.5" y="68.8">R7</text>
<text x="127.5" y="71.1" transform="rotate(90 127.5 71.1)">R21</text>
<text x="149.3" y="70.7">R18</text>
<text x="70.6" y="74.3">C11</text>
<text x="98.4" y="76.4" transform="rotate(90 98.4 76.4)">U2</text>
<text x="129.6" y="72.9" transform="rotate(90 129.6 72.9)">C1</text>
<text x="131.5" y="72.7" transform="rotate(90 131.5 72.7)">R3</text>
<text x="100.3" y="79.7" transform="rotate(90 100.3 79.7)">C3</text>
<text x="136.7" y="81.2">R8</text>
<text x="150.8" y="78.2">R10</text>
<text x="74.4" y="85">R11</text>
<text x="96" y="84.2">R4</text>
<text x="119.9" y="87.2">C4</text>
<text x="140.5" y="85.5">R20</text>
<text x="149.3" y="89.7">R14</text>
<text x="156.9" y="87.4">R6</text>
<text x="92.6" y="94.7">C5</text>
<text x="93.8" y="104.1">R5</text>
</g>
<text font-size=".7" fill="#626262" x="123.1" y="78" transform="rotate(90 123.1 78)">JLCJLCJLCJLC</text>
<g font-size=".6" fill="#000080">
<text x="90.4" y="55.9">R15</text>
<text x="90.5" y="57.9">C7</text>
<text x="84" y="67">R7</text>
<text x="137.5" y="66.4">R16</text>
<text x="137.6" y="68.4">C8</text>
<text x="150.1" y="68.9">R18</text>
<text x="150.1" y="66.9">C10</text>
<text x="71.3" y="77.4">R19</text>
<text x="71.4" y="75.4">C11</text>
<text x="109" y="76.4">R17</text>
<text x="109.1" y="74.7">C9</text>
<text x="128" y="74.6" transform="rotate(90 128 74.6)">R21</text>
<text x="129.9" y="76.1" transform="rotate(90 129.9 76.1)">C1</text>
<text x="131.8" y="76.1" transform="rotate(90 131.8 76.1)">R3</text>
<text x="151.6" y="76.4">R10</text>
<text x="96.6" y="82.4">R4</text>
<text x="99.2" y="80.2" transform="rotate(90 99.2 80.2)">C3</text>
<text x="137.2" y="79.4">R8</text>
<text x="75.2" y="86.1">R11</text>
<text x="113.2" y="86.9">R9</text>
<text x="123.1" y="86.8">C4</text>
<text x="130.5" y="86">R12</text>
<text x="138" y="85.2">R20</text>
<text x="138" y="87.2">C12</text>
<text x="150.1" y="87.9">R14</text>
<text x="150.3" y="85.9">C6</text>
<text x="157.4" y="85.7">R6</text>
<text x="90.1" y="94.4">C5</text>
<text x="90" y="96.4">R13</text>
<text x="94.3" y="105.2">R5</text>
</g>
</svg>
